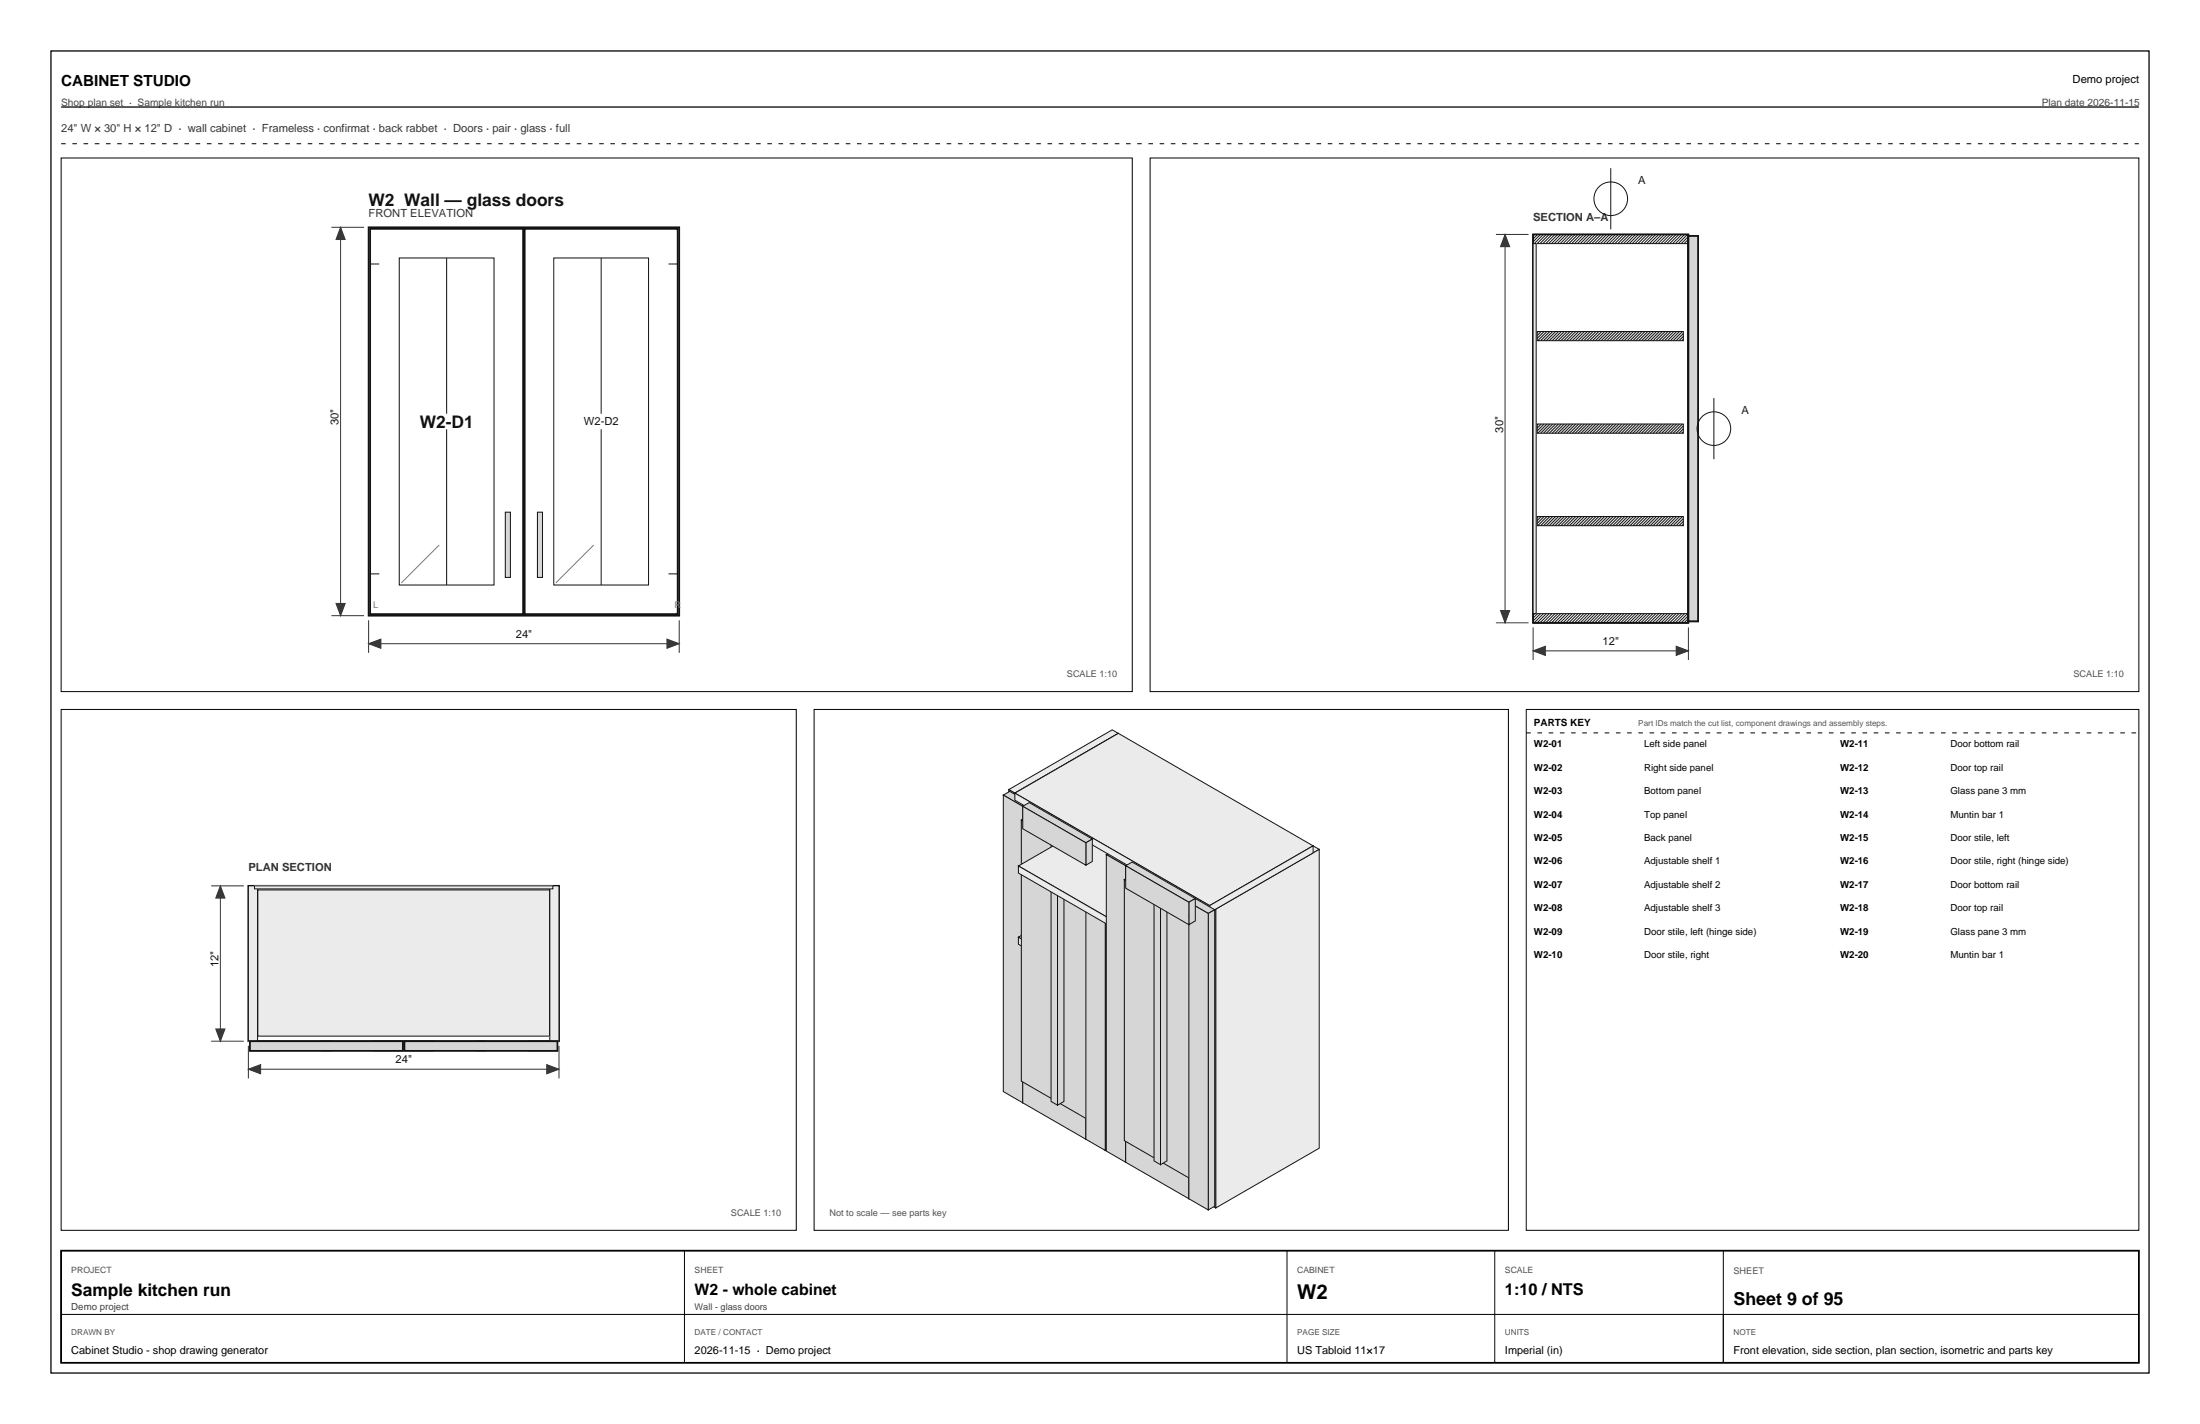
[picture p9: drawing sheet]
<svg xmlns="http://www.w3.org/2000/svg" width="432mm" height="279mm" viewBox="0 0 432 279" stroke-linecap="round" stroke-linejoin="round" font-family="sans-serif">
<path d="M10 10h411.8v259.4h-411.8zM12 21h407.8" fill="none" stroke="#000" stroke-width=".25"/>
<path d="M12 28.2h407.8" fill="none" stroke="#000" stroke-width=".2" stroke-dasharray=".9 1.3" stroke-linecap="butt"/>
<path d="M12 31h210.2v104.7h-210.2z" fill="none" stroke="#000" stroke-width=".2"/>
<path d="M72.3 44.6h61v76.2h-61z" fill="none" stroke="#121212" stroke-width=".35"/>
<path d="M72.6 44.9h30.1v75.6h-30.1z" fill="#fff"/>
<path d="M72.6 44.9h30.1v75.6h-30.1z" fill="none" stroke="#121212" stroke-width=".35"/>
<path d="M78.4 50.6h18.6v64.2h-18.6zM87.7 50.6v64.2" fill="none" stroke="#121212" stroke-width=".2"/>
<path d="M86.2 106.9l-7.4 7.5" fill="none" stroke="#787878" stroke-width=".2"/>
<path d="M83.7 81.3h8v2.8h-8z" fill="#fff"/>
<path d="M83.7 81.3h8v2.8h-8z" fill="none" stroke="#fff" stroke-width=".2"/>
<path d="M99.2 100.5h1v12.8h-1z" fill="#dbd6c7"/>
<path d="M72.6 51.8h1.8M72.6 112.6h1.8M99.2 100.5h1v12.8h-1z" fill="none" stroke="#121212" stroke-width=".2"/>
<path d="M103 44.9h30v75.6h-30z" fill="#fff"/>
<path d="M103 44.9h30v75.6h-30z" fill="none" stroke="#121212" stroke-width=".35"/>
<path d="M108.7 50.6h18.6v64.2h-18.6zM118 50.6v64.2" fill="none" stroke="#121212" stroke-width=".2"/>
<path d="M116.5 106.9l-7.4 7.5" fill="none" stroke="#787878" stroke-width=".2"/>
<path d="M114 81.3h8v2.8h-8z" fill="#fff"/>
<path d="M114 81.3h8v2.8h-8z" fill="none" stroke="#fff" stroke-width=".2"/>
<path d="M105.5 100.5h1v12.8h-1z" fill="#dbd6c7"/>
<path d="M131.2 51.8h1.8M105.5 100.5h1v12.8h-1zM131.2 112.6h1.8" fill="none" stroke="#121212" stroke-width=".2"/>
<path d="M72.3 121.7v6.4M72.3 126.3h61M133.3 121.7v6.4" fill="none" stroke="#333" stroke-width=".2"/>
<path d="M72.3 126.3l2.4-.9v1.8z" fill="#333"/>
<path d="M72.3 126.3l2.4-.9v1.8z" fill="none" stroke="#333" stroke-width=".2"/>
<path d="M130.9 125.4l2.4 .9-2.4 .9z" fill="#333"/>
<path d="M65 44.6h6.4M66.8 44.6v76.2M65 120.8h6.4M130.9 125.4l2.4 .9-2.4 .9z" fill="none" stroke="#333" stroke-width=".2"/>
<path d="M65.9 118.4h1.8l-.9 2.4z" fill="#333"/>
<path d="M65.9 118.4h1.8l-.9 2.4z" fill="none" stroke="#333" stroke-width=".2"/>
<path d="M66.8 44.6l.9 2.4h-1.8z" fill="#333"/>
<path d="M66.8 44.6l.9 2.4h-1.8z" fill="none" stroke="#333" stroke-width=".2"/>
<path d="M225.7 31h194.1v104.7h-194.1z" fill="none" stroke="#000" stroke-width=".2"/>
<path d="M300.9 46h30.5v76.2h-30.5z" fill="none" stroke="#121212" stroke-width=".35"/>
<g fill="none" stroke="#121212" stroke-width=".2">
<path d="M300.9 46h30.5v76.2h-30.5zM300.9 46h30.5v1.8h-30.5zM301.2 46l-.3 .3M301.8 46l-.9 .9M302.4 46l-1.5 1.5M302.9 46l-1.8 1.8M303.5 46l-1.8 1.8M304.1 46l-1.8 1.8M304.6 46l-1.8 1.8M305.2 46l-1.8 1.8M305.8 46l-1.8 1.8M306.3 46l-1.8 1.8"/>
<path d="M306.9 46l-1.8 1.8M307.4 46l-1.8 1.8M308 46l-1.8 1.8M308.6 46l-1.8 1.8M309.1 46l-1.8 1.8M309.7 46l-1.8 1.8M310.3 46l-1.8 1.8M310.8 46l-1.8 1.8M311.4 46l-1.8 1.8M312 46l-1.8 1.8M312.5 46l-1.8 1.8M313.1 46l-1.8 1.8"/>
<path d="M313.7 46l-1.8 1.8M314.2 46l-1.8 1.8M314.8 46l-1.8 1.8M315.4 46l-1.8 1.8M315.9 46l-1.8 1.8M316.5 46l-1.8 1.8M317.1 46l-1.8 1.8M317.6 46l-1.8 1.8M318.2 46l-1.8 1.8M318.8 46l-1.8 1.8M319.3 46l-1.8 1.8M319.9 46l-1.8 1.8"/>
<path d="M320.5 46l-1.8 1.8M321 46l-1.8 1.8M321.6 46l-1.8 1.8M322.2 46l-1.8 1.8M322.7 46l-1.8 1.8M323.3 46l-1.8 1.8M323.9 46l-1.8 1.8M324.4 46l-1.8 1.8M325 46l-1.8 1.8M325.6 46l-1.8 1.8M326.1 46l-1.8 1.8M326.7 46l-1.8 1.8"/>
<path d="M327.2 46l-1.8 1.8M327.8 46l-1.8 1.8M328.4 46l-1.8 1.8M328.9 46l-1.8 1.8M329.5 46l-1.8 1.8M330.1 46l-1.8 1.8M330.6 46l-1.8 1.8M331.2 46l-1.8 1.8M331.4 47.5l-.3 .3M331.4 47l-.9 .8M331.4 46.4l-1.4 1.4M300.9 120.4h30.5v1.8h-30.5z"/>
<path d="M301.2 120.4l-.3 .3M301.8 120.4l-.9 .9M302.4 120.4l-1.5 1.5M302.9 120.4l-1.8 1.8M303.5 120.4l-1.8 1.8M304.1 120.4l-1.8 1.8M304.6 120.4l-1.8 1.8M305.2 120.4l-1.8 1.8M305.8 120.4l-1.8 1.8M306.3 120.4l-1.8 1.8M306.9 120.4l-1.8 1.8M307.4 120.4l-1.8 1.8"/>
<path d="M308 120.4l-1.8 1.8M308.6 120.4l-1.8 1.8M309.1 120.4l-1.8 1.8M309.7 120.4l-1.8 1.8M310.3 120.4l-1.8 1.8M310.8 120.4l-1.8 1.8M311.4 120.4l-1.8 1.8M312 120.4l-1.8 1.8M312.5 120.4l-1.8 1.8M313.1 120.4l-1.8 1.8M313.7 120.4l-1.8 1.8M314.2 120.4l-1.8 1.8"/>
<path d="M314.8 120.4l-1.8 1.8M315.4 120.4l-1.8 1.8M315.9 120.4l-1.8 1.8M316.5 120.4l-1.8 1.8M317.1 120.4l-1.8 1.8M317.6 120.4l-1.8 1.8M318.2 120.4l-1.8 1.8M318.8 120.4l-1.8 1.8M319.3 120.4l-1.8 1.8M319.9 120.4l-1.8 1.8M320.5 120.4l-1.8 1.8M321 120.4l-1.8 1.8"/>
<path d="M321.6 120.4l-1.8 1.8M322.2 120.4l-1.8 1.8M322.7 120.4l-1.8 1.8M323.3 120.4l-1.8 1.8M323.9 120.4l-1.8 1.8M324.4 120.4l-1.8 1.8M325 120.4l-1.8 1.8M325.6 120.4l-1.8 1.8M326.1 120.4l-1.8 1.8M326.7 120.4l-1.8 1.8M327.2 120.4l-1.8 1.8M327.8 120.4l-1.8 1.8"/>
<path d="M328.4 120.4l-1.8 1.8M328.9 120.4l-1.8 1.8M329.5 120.4l-1.8 1.8M330.1 120.4l-1.8 1.8M330.6 120.4l-1.8 1.8M331.2 120.4l-1.8 1.8M331.4 121.9l-.3 .3M331.4 121.4l-.9 .8M331.4 120.8l-1.4 1.4"/>
</g>
<path d="M300.9 47.8h.6v72.6h-.6z" fill="#edebe3"/>
<path d="M300.9 47.8h.6v72.6h-.6z" fill="none" stroke="#121212" stroke-width=".2"/>
<path d="M301.7 101.4h28.7v1.8h-28.7z" fill="#edebe3"/>
<g fill="none" stroke="#121212" stroke-width=".2">
<path d="M301.7 101.4h28.7v1.8h-28.7zM301.9 101.4l-.2 .2M302.5 101.4l-.8 .7M303.1 101.4l-1.4 1.3M303.6 101.4l-1.8 1.8M304.2 101.4l-1.8 1.8M304.8 101.4l-1.8 1.8M305.3 101.4l-1.8 1.8M305.9 101.4l-1.8 1.8M306.4 101.4l-1.8 1.8M307 101.4l-1.8 1.8M307.6 101.4l-1.8 1.8"/>
<path d="M308.1 101.4l-1.8 1.8M308.7 101.4l-1.8 1.8M309.3 101.4l-1.8 1.8M309.8 101.4l-1.8 1.8M310.4 101.4l-1.8 1.8M311 101.4l-1.8 1.8M311.5 101.4l-1.8 1.8M312.1 101.4l-1.8 1.8M312.7 101.4l-1.8 1.8M313.2 101.4l-1.8 1.8M313.8 101.4l-1.8 1.8M314.4 101.4l-1.8 1.8"/>
<path d="M314.9 101.4l-1.8 1.8M315.5 101.4l-1.8 1.8M316.1 101.4l-1.8 1.8M316.6 101.4l-1.8 1.8M317.2 101.4l-1.8 1.8M317.8 101.4l-1.8 1.8M318.3 101.4l-1.8 1.8M318.9 101.4l-1.8 1.8M319.5 101.4l-1.8 1.8M320 101.4l-1.8 1.8M320.6 101.4l-1.8 1.8M321.2 101.4l-1.8 1.8"/>
<path d="M321.7 101.4l-1.8 1.8M322.3 101.4l-1.8 1.8M322.9 101.4l-1.8 1.8M323.4 101.4l-1.8 1.8M324 101.4l-1.8 1.8M324.6 101.4l-1.8 1.8M325.1 101.4l-1.8 1.8M325.7 101.4l-1.8 1.8M326.2 101.4l-1.8 1.8M326.8 101.4l-1.8 1.8M327.4 101.4l-1.8 1.8M327.9 101.4l-1.8 1.8"/>
<path d="M328.5 101.4l-1.8 1.8M329.1 101.4l-1.8 1.8M329.6 101.4l-1.8 1.8M330.2 101.4l-1.8 1.8M330.4 102.9l-.3 .3M330.4 102.3l-.9 .9M330.4 101.7l-1.4 1.5"/>
</g>
<path d="M301.7 83.2h28.7v1.8h-28.7z" fill="#edebe3"/>
<g fill="none" stroke="#121212" stroke-width=".2">
<path d="M301.7 83.2h28.7v1.8h-28.7zM301.9 83.2l-.2 .2M302.5 83.2l-.8 .8M303.1 83.2l-1.4 1.3M303.6 83.2l-1.8 1.8M304.2 83.2l-1.8 1.8M304.8 83.2l-1.8 1.8M305.3 83.2l-1.8 1.8M305.9 83.2l-1.8 1.8M306.4 83.2l-1.8 1.8M307 83.2l-1.8 1.8M307.6 83.2l-1.8 1.8"/>
<path d="M308.1 83.2l-1.8 1.8M308.7 83.2l-1.8 1.8M309.3 83.2l-1.8 1.8M309.8 83.2l-1.8 1.8M310.4 83.2l-1.8 1.8M311 83.2l-1.8 1.8M311.5 83.2l-1.8 1.8M312.1 83.2l-1.8 1.8M312.7 83.2l-1.8 1.8M313.2 83.2l-1.8 1.8M313.8 83.2l-1.8 1.8M314.4 83.2l-1.8 1.8"/>
<path d="M314.9 83.2l-1.8 1.8M315.5 83.2l-1.8 1.8M316.1 83.2l-1.8 1.8M316.6 83.2l-1.8 1.8M317.2 83.2l-1.8 1.8M317.8 83.2l-1.8 1.8M318.3 83.2l-1.8 1.8M318.9 83.2l-1.8 1.8M319.5 83.2l-1.8 1.8M320 83.2l-1.8 1.8M320.6 83.2l-1.8 1.8M321.2 83.2l-1.8 1.8"/>
<path d="M321.7 83.2l-1.8 1.8M322.3 83.2l-1.8 1.8M322.9 83.2l-1.8 1.8M323.4 83.2l-1.8 1.8M324 83.2l-1.8 1.8M324.6 83.2l-1.8 1.8M325.1 83.2l-1.8 1.8M325.7 83.2l-1.8 1.8M326.2 83.2l-1.8 1.8M326.8 83.2l-1.8 1.8M327.4 83.2l-1.8 1.8M327.9 83.2l-1.8 1.8"/>
<path d="M328.5 83.2l-1.8 1.8M329.1 83.2l-1.8 1.8M329.6 83.2l-1.8 1.8M330.2 83.2l-1.8 1.8M330.4 84.7l-.3 .3M330.4 84.2l-.9 .8M330.4 83.6l-1.4 1.4"/>
</g>
<path d="M301.7 65h28.7v1.8h-28.7z" fill="#edebe3"/>
<g fill="none" stroke="#121212" stroke-width=".2">
<path d="M301.7 65h28.7v1.8h-28.7zM301.9 65l-.2 .3M302.5 65l-.8 .8M303.1 65l-1.4 1.4M303.6 65l-1.8 1.8M304.2 65l-1.8 1.8M304.8 65l-1.8 1.8M305.3 65l-1.8 1.8M305.9 65l-1.8 1.8M306.4 65l-1.8 1.8M307 65l-1.8 1.8M307.6 65l-1.8 1.8"/>
<path d="M308.1 65l-1.8 1.8M308.7 65l-1.8 1.8M309.3 65l-1.8 1.8M309.8 65l-1.8 1.8M310.4 65l-1.8 1.8M311 65l-1.8 1.8M311.5 65l-1.8 1.8M312.1 65l-1.8 1.8M312.7 65l-1.8 1.8M313.2 65l-1.8 1.8M313.8 65l-1.8 1.8M314.4 65l-1.8 1.8"/>
<path d="M314.9 65l-1.8 1.8M315.5 65l-1.8 1.8M316.1 65l-1.8 1.8M316.6 65l-1.8 1.8M317.2 65l-1.8 1.8M317.8 65l-1.8 1.8M318.3 65l-1.8 1.8M318.9 65l-1.8 1.8M319.5 65l-1.8 1.8M320 65l-1.8 1.8M320.6 65l-1.8 1.8M321.2 65l-1.8 1.8"/>
<path d="M321.7 65l-1.8 1.8M322.3 65l-1.8 1.8M322.9 65l-1.8 1.8M323.4 65l-1.8 1.8M324 65l-1.8 1.8M324.6 65l-1.8 1.8M325.1 65l-1.8 1.8M325.7 65l-1.8 1.8M326.2 65l-1.8 1.8M326.8 65l-1.8 1.8M327.4 65l-1.8 1.8M327.9 65l-1.8 1.8"/>
<path d="M328.5 65l-1.8 1.8M329.1 65l-1.8 1.8M329.6 65l-1.8 1.8M330.2 65l-1.8 1.8M330.4 66.6l-.3 .2M330.4 66l-.9 .8M330.4 65.4l-1.4 1.4"/>
</g>
<path d="M331.4 46.3h1.9v75.6h-1.9z" fill="#fff"/>
<path d="M331.4 46.3h1.9v75.6h-1.9z" fill="none" stroke="#121212" stroke-width=".2"/>
<path d="M331.4 46.3h1.9v75.6h-1.9z" fill="#fff"/>
<path d="M331.4 46.3h1.9v75.6h-1.9z" fill="none" stroke="#121212" stroke-width=".2"/>
<path d="M331.4 116.2h1.9v5.7h-1.9z" fill="#fff"/>
<path d="M331.4 116.2h1.9v5.7h-1.9z" fill="none" stroke="#121212" stroke-width=".2"/>
<path d="M331.4 46.3h1.9v5.7h-1.9z" fill="#fff"/>
<path d="M331.4 46.3h1.9v5.7h-1.9z" fill="none" stroke="#121212" stroke-width=".2"/>
<path d="M332.2 50.8h.3v66.6h-.3z" fill="#fff"/>
<path d="M332.2 50.8h.3v66.6h-.3z" fill="none" stroke="#121212" stroke-width=".2"/>
<path d="M331.4 50.8h1.9v66.6h-1.9z" fill="#fff"/>
<path d="M331.4 50.8h1.9v66.6h-1.9z" fill="none" stroke="#121212" stroke-width=".2"/>
<path d="M331.4 46.3h1.9v75.6h-1.9z" fill="#fff"/>
<path d="M331.4 46.3h1.9v75.6h-1.9z" fill="none" stroke="#121212" stroke-width=".2"/>
<path d="M331.4 46.3h1.9v75.6h-1.9z" fill="#fff"/>
<path d="M331.4 46.3h1.9v75.6h-1.9z" fill="none" stroke="#121212" stroke-width=".2"/>
<path d="M331.4 116.2h1.9v5.7h-1.9z" fill="#fff"/>
<path d="M331.4 116.2h1.9v5.7h-1.9z" fill="none" stroke="#121212" stroke-width=".2"/>
<path d="M331.4 46.3h1.9v5.7h-1.9z" fill="#fff"/>
<path d="M331.4 46.3h1.9v5.7h-1.9z" fill="none" stroke="#121212" stroke-width=".2"/>
<path d="M332.2 50.8h.3v66.6h-.3z" fill="#fff"/>
<path d="M332.2 50.8h.3v66.6h-.3z" fill="none" stroke="#121212" stroke-width=".2"/>
<path d="M331.4 50.8h1.9v66.6h-1.9z" fill="#fff"/>
<path d="M331.4 50.8h1.9v66.6h-1.9z" fill="none" stroke="#121212" stroke-width=".2"/>
<path d="M331.4 46.3h1.9v75.6h-1.9z" fill="#dbd6c7"/>
<path d="M331.4 46.3h1.9v75.6h-1.9z" fill="none" stroke="#121212" stroke-width=".35"/>
<path d="M331.4 46.3h1.9v75.6h-1.9z" fill="#dbd6c7"/>
<path d="M331.4 46.3h1.9v75.6h-1.9z" fill="none" stroke="#121212" stroke-width=".35"/>
<path d="M300.9 123.1v6.4M300.9 127.7h30.5M331.4 123.1v6.4" fill="none" stroke="#333" stroke-width=".2"/>
<path d="M300.9 127.7l2.4-.9v1.8z" fill="#333"/>
<path d="M300.9 127.7l2.4-.9v1.8z" fill="none" stroke="#333" stroke-width=".2"/>
<path d="M329 126.8l2.4 .9-2.4 .9z" fill="#333"/>
<path d="M293.6 46h6.4M295.4 46v76.2M293.6 122.2h6.4M329 126.8l2.4 .9-2.4 .9z" fill="none" stroke="#333" stroke-width=".2"/>
<path d="M294.5 119.8h1.8l-.9 2.4z" fill="#333"/>
<path d="M294.5 119.8h1.8l-.9 2.4z" fill="none" stroke="#333" stroke-width=".2"/>
<path d="M295.4 46l.9 2.4h-1.8z" fill="#333"/>
<path d="M295.4 46l.9 2.4h-1.8z" fill="none" stroke="#333" stroke-width=".2"/>
<g fill="none" stroke="#121212" stroke-width=".2">
<path d="M316.1 33v12M336.4 78.1v12"/>
<circle cx="316.1" cy="39" r="3.3"/>
<circle cx="336.4" cy="84.1" r="3.3"/>
</g>
<path d="M12 139.2h144.3v102.2h-144.3z" fill="none" stroke="#000" stroke-width=".2"/>
<path d="M48.8 173.8h60.9v30.5h-60.9z" fill="none" stroke="#121212" stroke-width=".35"/>
<path d="M48.8 173.8h1.8v30.5h-1.8z" fill="#edebe3"/>
<path d="M48.8 173.8h1.8v30.5h-1.8z" fill="none" stroke="#121212" stroke-width=".2"/>
<path d="M107.9 173.8h1.8v30.5h-1.8z" fill="#edebe3"/>
<path d="M107.9 173.8h1.8v30.5h-1.8z" fill="none" stroke="#121212" stroke-width=".2"/>
<path d="M50 173.8h58.5v.6h-58.5z" fill="#edebe3"/>
<path d="M50 173.8h58.5v.6h-58.5z" fill="none" stroke="#121212" stroke-width=".2"/>
<path d="M50.6 174.6h57.3v28.7h-57.3z" fill="#edebe3"/>
<path d="M50.6 174.6h57.3v28.7h-57.3z" fill="none" stroke="#121212" stroke-width=".2"/>
<path d="M49.1 204.3h5.7v1.9h-5.7z" fill="#edebe3"/>
<path d="M49.1 204.3h5.7v1.9h-5.7z" fill="none" stroke="#121212" stroke-width=".2"/>
<path d="M73.4 204.3h5.7v1.9h-5.7z" fill="#edebe3"/>
<path d="M53.6 205.1h21v.3h-21zM73.4 204.3h5.7v1.9h-5.7z" fill="none" stroke="#121212" stroke-width=".2"/>
<path d="M53.6 205.2h21" fill="none" stroke="#edebe3" stroke-width=".3"/>
<path d="M63.1 204.3h1.9v1.9h-1.9z" fill="#edebe3"/>
<path d="M63.1 204.3h1.9v1.9h-1.9z" fill="none" stroke="#121212" stroke-width=".2"/>
<path d="M79.4 204.3h5.7v1.9h-5.7z" fill="#edebe3"/>
<path d="M79.4 204.3h5.7v1.9h-5.7z" fill="none" stroke="#121212" stroke-width=".2"/>
<path d="M103.7 204.3h5.7v1.9h-5.7z" fill="#edebe3"/>
<path d="M83.9 205.1h21v.3h-21zM103.7 204.3h5.7v1.9h-5.7z" fill="none" stroke="#121212" stroke-width=".2"/>
<path d="M83.9 205.2h21" fill="none" stroke="#edebe3" stroke-width=".3"/>
<path d="M93.4 204.3h1.9v1.9h-1.9z" fill="#edebe3"/>
<path d="M93.4 204.3h1.9v1.9h-1.9z" fill="none" stroke="#121212" stroke-width=".2"/>
<path d="M49.1 204.3h30v1.9h-30z" fill="#dbd6c7"/>
<path d="M49.1 204.3h30v1.9h-30z" fill="none" stroke="#121212" stroke-width=".35"/>
<path d="M79.4 204.3h30v1.9h-30z" fill="#dbd6c7"/>
<path d="M79.4 204.3h30v1.9h-30z" fill="none" stroke="#121212" stroke-width=".35"/>
<path d="M48.8 205.2v6.4M48.8 209.8h60.9M109.7 205.2v6.4" fill="none" stroke="#333" stroke-width=".2"/>
<path d="M48.8 209.8l2.4-.9v1.8z" fill="#333"/>
<path d="M48.8 209.8l2.4-.9v1.8z" fill="none" stroke="#333" stroke-width=".2"/>
<path d="M107.3 208.9l2.4 .9-2.4 .9z" fill="#333"/>
<path d="M41.5 173.8h6.4M43.3 173.8v30.5M41.5 204.3h6.4M107.3 208.9l2.4 .9-2.4 .9z" fill="none" stroke="#333" stroke-width=".2"/>
<path d="M42.4 201.9h1.8l-.9 2.4z" fill="#333"/>
<path d="M42.4 201.9h1.8l-.9 2.4z" fill="none" stroke="#333" stroke-width=".2"/>
<path d="M43.3 173.8l.9 2.4h-1.8z" fill="#333"/>
<path d="M43.3 173.8l.9 2.4h-1.8z" fill="none" stroke="#333" stroke-width=".2"/>
<path d="M159.8 139.2h136.3v102.2h-136.3z" fill="none" stroke="#000" stroke-width=".2"/>
<path d="M198 154.9l20.3-11.7 1.2 .7-20.3 11.7z" fill="#edebe3"/>
<path d="M198 154.9l20.3-11.7 1.2 .7-20.3 11.7z" fill="none" stroke="#121212" stroke-width=".2"/>
<path d="M199.2 155.6l20.3-11.7v58.6l-20.3 11.8z" fill="#edebe3"/>
<path d="M199.2 155.6l20.3-11.7v58.6l-20.3 11.8z" fill="none" stroke="#121212" stroke-width=".2"/>
<path d="M198 154.9l1.2 .7v58.7l-1.2-.7z" fill="#edebe3"/>
<path d="M198 154.9l1.2 .7v58.7l-1.2-.7z" fill="none" stroke="#121212" stroke-width=".2"/>
<path d="M199.2 212.9l20.3-11.8 38.2 22.1-20.3 11.7z" fill="#edebe3"/>
<path d="M199.2 212.9l20.3-11.8 38.2 22.1-20.3 11.7z" fill="none" stroke="#121212" stroke-width=".2"/>
<path d="M237.4 234.9l20.3-11.7v1.4l-20.3 11.7z" fill="#edebe3"/>
<path d="M237.4 234.9l20.3-11.7v1.4l-20.3 11.7z" fill="none" stroke="#121212" stroke-width=".2"/>
<path d="M199.2 212.9l38.2 22v1.4l-38.2-22z" fill="#edebe3"/>
<path d="M199.2 212.9l38.2 22v1.4l-38.2-22z" fill="none" stroke="#121212" stroke-width=".2"/>
<path d="M218.7 145.3l.4-.3 39 22.6-.4 .2z" fill="#dbd6c7"/>
<path d="M218.7 145.3l.4-.3 39 22.6-.4 .2zM257.7 167.8l.4-.2v55.8l-.4 .3z" fill="none" stroke="#121212" stroke-width=".2"/>
<path d="M257.9 167.6v56.1" fill="none" stroke="#dbd6c7" stroke-width=".4"/>
<path d="M218.7 145.3l39 22.5v55.9l-39-22.6z" fill="#dbd6c7"/>
<path d="M218.7 145.3l39 22.5v55.9l-39-22.6z" fill="none" stroke="#121212" stroke-width=".2"/>
<path d="M199.9 197.8l19.1-11 38.2 22-19.2 11.1z" fill="#edebe3"/>
<path d="M199.9 197.8l19.1-11 38.2 22-19.2 11.1z" fill="none" stroke="#121212" stroke-width=".2"/>
<path d="M238 219.9l19.2-11.1v1.4l-19.2 11.1z" fill="#edebe3"/>
<path d="M238 219.9l19.2-11.1v1.4l-19.2 11.1z" fill="none" stroke="#121212" stroke-width=".2"/>
<path d="M199.9 197.8l38.1 22.1v1.4l-38.1-22.1z" fill="#edebe3"/>
<path d="M199.9 197.8l38.1 22.1v1.4l-38.1-22.1z" fill="none" stroke="#121212" stroke-width=".2"/>
<path d="M196.9 156l1.3-.7 3.8 2.2-1.3 .7z" fill="#dbd6c7"/>
<path d="M196.9 156l1.3-.7 3.8 2.2-1.3 .7z" fill="none" stroke="#121212" stroke-width=".2"/>
<path d="M200.7 158.2l1.3-.7v58.1l-1.3 .8z" fill="#dbd6c7"/>
<path d="M200.7 158.2l1.3-.7v58.1l-1.3 .8z" fill="none" stroke="#121212" stroke-width=".2"/>
<path d="M196.9 156l3.8 2.2v58.2l-3.8-2.2z" fill="#dbd6c7"/>
<path d="M196.9 156l3.8 2.2v58.2l-3.8-2.2z" fill="none" stroke="#121212" stroke-width=".2"/>
<path d="M200.7 212l1.3-.8 12.4 7.2-1.3 .7z" fill="#dbd6c7"/>
<path d="M200.7 212l1.3-.8 12.4 7.2-1.3 .7z" fill="none" stroke="#121212" stroke-width=".2"/>
<path d="M213.1 219.1l1.3-.7v4.4l-1.3 .7z" fill="#dbd6c7"/>
<path d="M213.1 219.1l1.3-.7v4.4l-1.3 .7z" fill="none" stroke="#121212" stroke-width=".2"/>
<path d="M200.7 212l12.4 7.1v4.4l-12.4-7.1z" fill="#dbd6c7"/>
<path d="M200.7 212l12.4 7.1v4.4l-12.4-7.1z" fill="none" stroke="#121212" stroke-width=".2"/>
<path d="M199.9 183.9l19.1-11.1 38.2 22.1-19.2 11z" fill="#edebe3"/>
<path d="M199.9 183.9l19.1-11.1 38.2 22.1-19.2 11z" fill="none" stroke="#121212" stroke-width=".2"/>
<path d="M238 205.9l19.2-11v1.4l-19.2 11z" fill="#edebe3"/>
<path d="M238 205.9l19.2-11v1.4l-19.2 11z" fill="none" stroke="#121212" stroke-width=".2"/>
<path d="M199.9 183.9l38.1 22v1.4l-38.1-22z" fill="#edebe3"/>
<path d="M199.9 183.9l38.1 22v1.4l-38.1-22z" fill="none" stroke="#121212" stroke-width=".2"/>
<path d="M200.5 160.9l.2-.1 14 8.1-.2 .1z" fill="#dbd6c7"/>
<path d="M200.5 160.9l.2-.1 14 8.1-.2 .1zM214.5 169l.2-.1v51.2l-.2 .1z" fill="none" stroke="#121212" stroke-width=".2"/>
<path d="M214.6 168.9v51.3" fill="none" stroke="#dbd6c7" stroke-width=".2"/>
<path d="M200.5 160.9l14 8.1v51.2l-14-8.1z" fill="#dbd6c7"/>
<path d="M200.5 160.9l14 8.1v51.2l-14-8.1z" fill="none" stroke="#121212" stroke-width=".2"/>
<path d="M206.3 164.9l1.3-.7 1.2 .7-1.2 .7z" fill="#dbd6c7"/>
<path d="M206.3 164.9l1.3-.7 1.2 .7-1.2 .7z" fill="none" stroke="#121212" stroke-width=".2"/>
<path d="M207.6 165.6l1.2-.7v51.2l-1.2 .7z" fill="#dbd6c7"/>
<path d="M207.6 165.6l1.2-.7v51.2l-1.2 .7z" fill="none" stroke="#121212" stroke-width=".2"/>
<path d="M206.3 164.9l1.3 .7v51.2l-1.3-.7z" fill="#dbd6c7"/>
<path d="M206.3 164.9l1.3 .7v51.2l-1.3-.7z" fill="none" stroke="#121212" stroke-width=".2"/>
<path d="M213.1 165.4l1.3-.8 3.8 2.2-1.3 .8z" fill="#dbd6c7"/>
<path d="M213.1 165.4l1.3-.8 3.8 2.2-1.3 .8z" fill="none" stroke="#121212" stroke-width=".2"/>
<path d="M216.9 167.6l1.3-.8v58.2l-1.3 .7z" fill="#dbd6c7"/>
<path d="M216.9 167.6l1.3-.8v58.2l-1.3 .7z" fill="none" stroke="#121212" stroke-width=".2"/>
<path d="M213.1 165.4l3.8 2.2v58.1l-3.8-2.2z" fill="#dbd6c7"/>
<path d="M213.1 165.4l3.8 2.2v58.1l-3.8-2.2z" fill="none" stroke="#121212" stroke-width=".2"/>
<path d="M199.9 169.9l19.1-11 38.2 22-19.2 11z" fill="#edebe3"/>
<path d="M199.9 169.9l19.1-11 38.2 22-19.2 11z" fill="none" stroke="#121212" stroke-width=".2"/>
<path d="M238 191.9l19.2-11v1.4l-19.2 11z" fill="#edebe3"/>
<path d="M238 191.9l19.2-11v1.4l-19.2 11z" fill="none" stroke="#121212" stroke-width=".2"/>
<path d="M199.9 169.9l38.1 22v1.4l-38.1-22z" fill="#edebe3"/>
<path d="M199.9 169.9l38.1 22v1.4l-38.1-22z" fill="none" stroke="#121212" stroke-width=".2"/>
<path d="M237.4 177.7l20.3-11.7 1.2 .7-20.3 11.7z" fill="#edebe3"/>
<path d="M237.4 177.7l20.3-11.7 1.2 .7-20.3 11.7z" fill="none" stroke="#121212" stroke-width=".2"/>
<path d="M238.6 178.4l20.3-11.7v58.6l-20.3 11.7z" fill="#edebe3"/>
<path d="M238.6 178.4l20.3-11.7v58.6l-20.3 11.7z" fill="none" stroke="#121212" stroke-width=".2"/>
<path d="M237.4 177.7l1.2 .7v58.6l-1.2-.7z" fill="#edebe3"/>
<path d="M237.4 177.7l1.2 .7v58.6l-1.2-.7z" fill="none" stroke="#121212" stroke-width=".2"/>
<path d="M217.1 167.7l1.3-.8 3.8 2.2-1.3 .8z" fill="#dbd6c7"/>
<path d="M217.1 167.7l1.3-.8 3.8 2.2-1.3 .8z" fill="none" stroke="#121212" stroke-width=".2"/>
<path d="M220.9 169.9l1.3-.8v58.2l-1.3 .7z" fill="#dbd6c7"/>
<path d="M220.9 169.9l1.3-.8v58.2l-1.3 .7z" fill="none" stroke="#121212" stroke-width=".2"/>
<path d="M217.1 167.7l3.8 2.2v58.1l-3.8-2.2z" fill="#dbd6c7"/>
<path d="M217.1 167.7l3.8 2.2v58.1l-3.8-2.2z" fill="none" stroke="#121212" stroke-width=".2"/>
<path d="M220.9 223.6l1.3-.7 12.4 7.2-1.3 .7z" fill="#dbd6c7"/>
<path d="M220.9 223.6l1.3-.7 12.4 7.2-1.3 .7z" fill="none" stroke="#121212" stroke-width=".2"/>
<path d="M233.3 230.8l1.3-.7v4.4l-1.3 .7z" fill="#dbd6c7"/>
<path d="M233.3 230.8l1.3-.7v4.4l-1.3 .7z" fill="none" stroke="#121212" stroke-width=".2"/>
<path d="M220.9 223.6l12.4 7.2v4.4l-12.4-7.2z" fill="#dbd6c7"/>
<path d="M220.9 223.6l12.4 7.2v4.4l-12.4-7.2z" fill="none" stroke="#121212" stroke-width=".2"/>
<path d="M220.7 172.6l.2-.1 14 8-.2 .2z" fill="#dbd6c7"/>
<path d="M220.7 172.6l.2-.1 14 8-.2 .2zM234.7 180.7l.2-.2v51.3l-.2 .1z" fill="none" stroke="#121212" stroke-width=".2"/>
<path d="M234.8 180.5v51.4" fill="none" stroke="#dbd6c7" stroke-width=".2"/>
<path d="M220.7 172.6l14 8.1v51.2l-14-8.1z" fill="#dbd6c7"/>
<path d="M220.7 172.6l14 8.1v51.2l-14-8.1z" fill="none" stroke="#121212" stroke-width=".2"/>
<path d="M199.2 155.6l20.3-11.7 38.2 22.1-20.3 11.7z" fill="#edebe3"/>
<path d="M199.2 155.6l20.3-11.7 38.2 22.1-20.3 11.7z" fill="none" stroke="#121212" stroke-width=".2"/>
<path d="M237.4 177.7l20.3-11.7v1.3l-20.3 11.8z" fill="#edebe3"/>
<path d="M237.4 177.7l20.3-11.7v1.3l-20.3 11.8z" fill="none" stroke="#121212" stroke-width=".2"/>
<path d="M199.2 155.6l38.2 22.1v1.4l-38.2-22.1z" fill="#edebe3"/>
<path d="M199.2 155.6l38.2 22.1v1.4l-38.2-22.1z" fill="none" stroke="#121212" stroke-width=".2"/>
<path d="M226.5 176.6l1.3-.8 1.2 .8-1.2 .7z" fill="#dbd6c7"/>
<path d="M226.5 176.6l1.3-.8 1.2 .8-1.2 .7z" fill="none" stroke="#121212" stroke-width=".2"/>
<path d="M227.8 177.3l1.2-.7v51.2l-1.2 .7z" fill="#dbd6c7"/>
<path d="M227.8 177.3l1.2-.7v51.2l-1.2 .7z" fill="none" stroke="#121212" stroke-width=".2"/>
<path d="M226.5 176.6l1.3 .7v51.2l-1.3-.7z" fill="#dbd6c7"/>
<path d="M226.5 176.6l1.3 .7v51.2l-1.3-.7z" fill="none" stroke="#121212" stroke-width=".2"/>
<path d="M233.3 177l1.3-.7 3.8 2.2-1.3 .7z" fill="#dbd6c7"/>
<path d="M233.3 177l1.3-.7 3.8 2.2-1.3 .7z" fill="none" stroke="#121212" stroke-width=".2"/>
<path d="M237.1 179.2l1.3-.7v58.2l-1.3 .7z" fill="#dbd6c7"/>
<path d="M237.1 179.2l1.3-.7v58.2l-1.3 .7z" fill="none" stroke="#121212" stroke-width=".2"/>
<path d="M233.3 177l3.8 2.2v58.2l-3.8-2.2z" fill="#dbd6c7"/>
<path d="M233.3 177l3.8 2.2v58.2l-3.8-2.2z" fill="none" stroke="#121212" stroke-width=".2"/>
<path d="M200.7 158.2l1.3-.7 12.4 7.1-1.3 .8z" fill="#dbd6c7"/>
<path d="M200.7 158.2l1.3-.7 12.4 7.1-1.3 .8z" fill="none" stroke="#121212" stroke-width=".2"/>
<path d="M213.1 165.4l1.3-.8v4.4l-1.3 .8z" fill="#dbd6c7"/>
<path d="M213.1 165.4l1.3-.8v4.4l-1.3 .8z" fill="none" stroke="#121212" stroke-width=".2"/>
<path d="M200.7 158.2l12.4 7.2v4.4l-12.4-7.2z" fill="#dbd6c7"/>
<path d="M200.7 158.2l12.4 7.2v4.4l-12.4-7.2z" fill="none" stroke="#121212" stroke-width=".2"/>
<path d="M220.9 169.9l1.3-.8 12.4 7.2-1.3 .7z" fill="#dbd6c7"/>
<path d="M220.9 169.9l1.3-.8 12.4 7.2-1.3 .7z" fill="none" stroke="#121212" stroke-width=".2"/>
<path d="M233.3 177l1.3-.7v4.4l-1.3 .7z" fill="#dbd6c7"/>
<path d="M233.3 177l1.3-.7v4.4l-1.3 .7z" fill="none" stroke="#121212" stroke-width=".2"/>
<path d="M220.9 169.9l12.4 7.1v4.4l-12.4-7.1z" fill="#dbd6c7"/>
<path d="M220.9 169.9l12.4 7.1v4.4l-12.4-7.1z" fill="none" stroke="#121212" stroke-width=".2"/>
<path d="M299.6 139.2h120.2v102.2h-120.2zM12 245.4v22M12 257.9h407.8M134.3 245.4v22M252.6 245.4v22M293.4 245.4v22M338.2 245.4v22" fill="none" stroke="#000" stroke-width=".2"/>
<path d="M299.6 143.8h120.2" fill="none" stroke="#000" stroke-width=".2" stroke-dasharray=".9 1.3" stroke-linecap="butt"/>
<path d="M12 245.4h407.8v22h-407.8z" fill="none" stroke="#000" stroke-width=".35"/>
<text font-size="4" x="254.6" y="254.8">W2</text>
<text font-size="3.5" x="340.2" y="256">Sheet 9 of 95</text>
<g font-size="3.4" fill="#111">
<text x="72.3" y="40.4">W2 Wall — glass doors</text>
<text x="82.4" y="83.9">W2-D1</text>
</g>
<text font-size="3.4" x="14" y="254.3">Sample kitchen run</text>
<text font-size="3.2" x="295.4" y="254.1">1:10 / NTS</text>
<text font-size="3.1" x="136.3" y="254">W2 - whole cabinet</text>
<text font-size="3" x="12" y="16.9">CABINET STUDIO</text>
<text font-size="2.2" x="406.8" y="16.3">Demo project</text>
<text font-size="2.2" fill="#373737" x="12" y="25.9">24&quot; W × 30&quot; H × 12&quot; D · wall cabinet · Frameless · confirmat · back rabbet · Doors · pair · glass · full</text>
<g font-size="2.2" fill="#111">
<text x="321.5" y="36.2">A</text>
<text x="66.5" y="83.5" transform="rotate(-90 66.5 83.5)">30&quot;</text>
<text x="114.6" y="83.5">W2-D2</text>
<text x="341.8" y="81.3">A</text>
<text x="295" y="84.9" transform="rotate(-90 295 84.9)">30&quot;</text>
<text x="101.2" y="125.1">24&quot;</text>
<text x="314.6" y="126.5">12&quot;</text>
<text x="42.9" y="189.8" transform="rotate(-90 42.9 189.8)">12&quot;</text>
<text x="77.6" y="208.6">24&quot;</text>
</g>
<g font-size="2.2" fill="#333">
<text x="72.3" y="42.6">FRONT ELEVATION</text>
<text x="300.9" y="43.4">SECTION A–A</text>
<text x="48.8" y="170.8">PLAN SECTION</text>
</g>
<g font-size="2.1">
<text x="14" y="265.6">Cabinet Studio - shop drawing generator</text>
<text x="136.3" y="265.6">2026-11-15 · Demo project</text>
<text x="254.6" y="265.6">US Tabloid 11×17</text>
<text x="295.4" y="265.6">Imperial (in)</text>
<text x="340.2" y="265.6">Front elevation, side section, plan section, isometric and parts key</text>
</g>
<g font-size="2" fill="#464646">
<text x="12" y="20.7">Shop plan set · Sample kitchen run</text>
<text x="400.7" y="20.7">Plan date 2026-11-15</text>
</g>
<text font-size="2" x="301.1" y="142.4">PARTS KEY</text>
<g font-size="1.9">
<text x="301.1" y="146.6">W2-01</text>
<text x="322.7" y="146.6">Left side panel</text>
<text x="361.2" y="146.6">W2-11</text>
<text x="382.8" y="146.6">Door bottom rail</text>
<text x="301.1" y="151.2">W2-02</text>
<text x="301.1" y="155.8">W2-03</text>
<text x="322.7" y="151.2">Right side panel</text>
<text x="322.7" y="155.8">Bottom panel</text>
<text x="361.2" y="151.2">W2-12</text>
<text x="361.2" y="155.8">W2-13</text>
<text x="382.8" y="151.2">Door top rail</text>
<text x="382.8" y="155.8">Glass pane 3 mm</text>
<text x="301.1" y="160.4">W2-04</text>
<text x="322.7" y="160.4">Top panel</text>
<text x="361.2" y="160.4">W2-14</text>
<text x="382.8" y="160.4">Muntin bar 1</text>
<text x="301.1" y="165">W2-05</text>
<text x="322.7" y="165">Back panel</text>
<text x="361.2" y="165">W2-15</text>
<text x="382.8" y="165">Door stile, left</text>
<text x="301.1" y="169.6">W2-06</text>
<text x="322.7" y="169.6">Adjustable shelf 1</text>
<text x="361.2" y="169.6">W2-16</text>
<text x="382.8" y="169.6">Door stile, right (hinge side)</text>
<text x="301.1" y="174.2">W2-07</text>
<text x="301.1" y="178.8">W2-08</text>
<text x="322.7" y="174.2">Adjustable shelf 2</text>
<text x="322.7" y="178.8">Adjustable shelf 3</text>
<text x="361.2" y="174.2">W2-17</text>
<text x="361.2" y="178.8">W2-18</text>
<text x="382.8" y="174.2">Door bottom rail</text>
<text x="382.8" y="178.8">Door top rail</text>
<text x="301.1" y="183.4">W2-09</text>
<text x="322.7" y="183.4">Door stile, left (hinge side)</text>
<text x="361.2" y="183.4">W2-19</text>
<text x="382.8" y="183.4">Glass pane 3 mm</text>
<text x="301.1" y="188">W2-10</text>
<text x="322.7" y="188">Door stile, right</text>
<text x="361.2" y="188">W2-20</text>
<text x="382.8" y="188">Muntin bar 1</text>
</g>
<text font-size="1.9" fill="#404040" x="14" y="257.1">Demo project</text>
<g font-size="1.8" fill="#777">
<text x="73.2" y="119.3">L</text>
<text x="132.4" y="119.3">R</text>
</g>
<g font-size="1.8" fill="#505050">
<text x="209.4" y="132.8">SCALE 1:10</text>
<text x="407" y="132.8">SCALE 1:10</text>
<text x="143.5" y="238.5">SCALE 1:10</text>
<text x="162.8" y="238.5">Not to scale — see parts key</text>
<text x="340.2" y="249.9">SHEET</text>
</g>
<text font-size="1.8" fill="#404040" x="136.3" y="257">Wall - glass doors</text>
<g font-size="1.7" fill="#505050">
<text x="14" y="249.8">PROJECT</text>
<text x="136.3" y="249.8">SHEET</text>
<text x="254.6" y="249.8">CABINET</text>
<text x="295.4" y="249.8">SCALE</text>
</g>
<text font-size="1.6" fill="#555" x="321.6" y="142.4">Part IDs match the cut list, component drawings and assembly steps.</text>
<g font-size="1.6" fill="#505050">
<text x="14" y="261.9">DRAWN BY</text>
<text x="136.3" y="261.9">DATE / CONTACT</text>
<text x="254.6" y="261.9">PAGE SIZE</text>
<text x="295.4" y="261.9">UNITS</text>
<text x="340.2" y="261.9">NOTE</text>
</g>
</svg>
